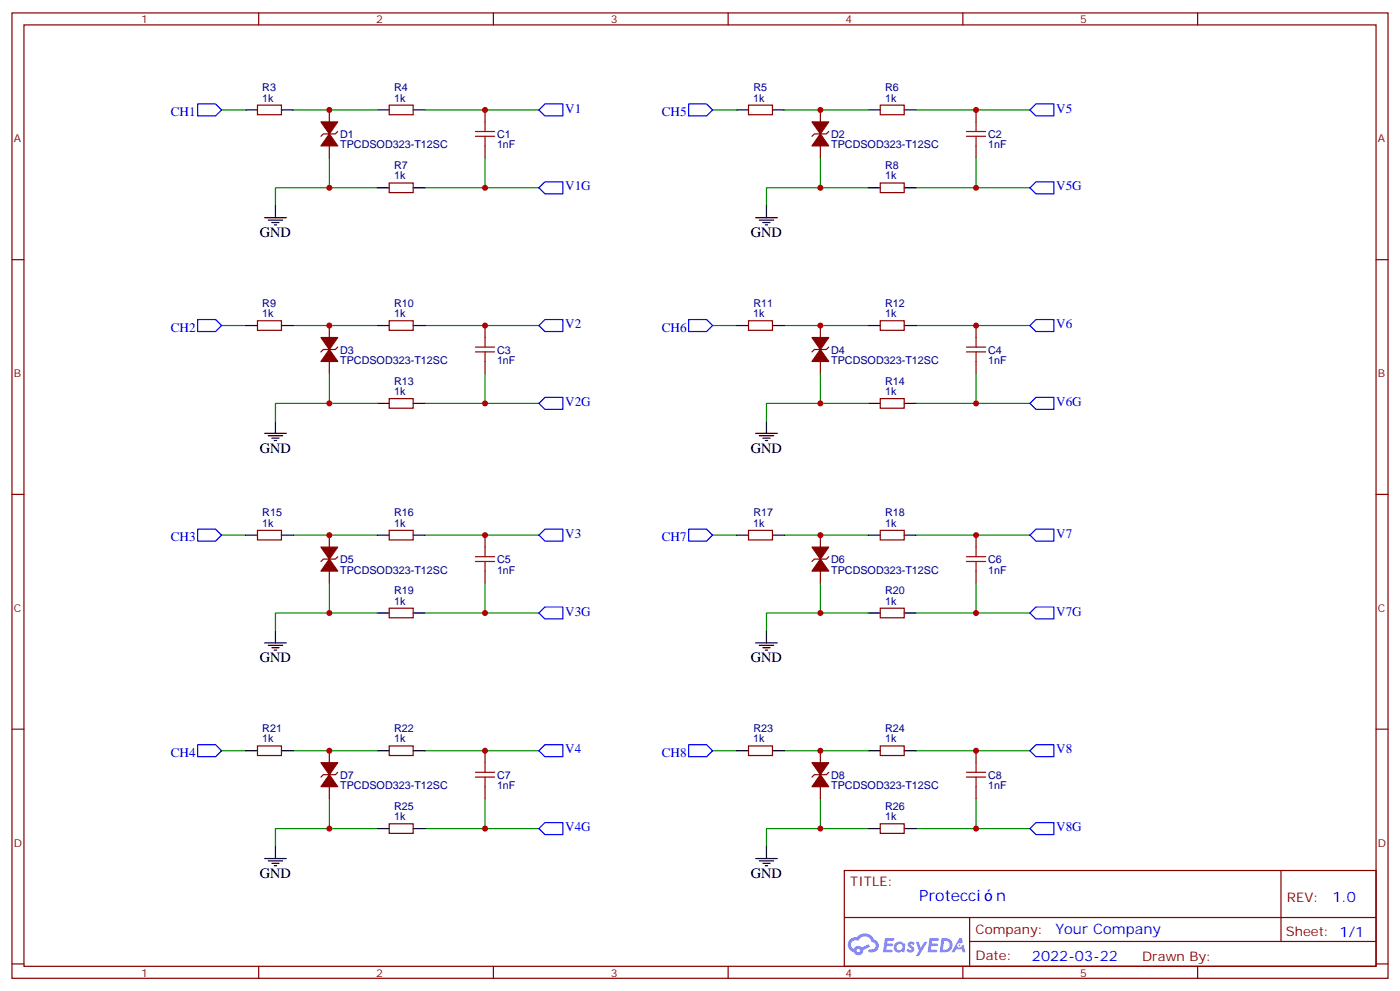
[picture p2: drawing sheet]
<svg xmlns="http://www.w3.org/2000/svg" width="412mm" height="292mm" viewBox="0 0 412 292" stroke-linecap="round" stroke-linejoin="round" font-family="sans-serif">
<g fill="none" stroke="#870000" stroke-width=".35">
<path d="M3.5 3.8h405.4v284.3h-405.4zM7.1 7.3h398.2v277.3h-398.2zM76.2 3.8v3.5M145.3 3.8v3.5M214.5 3.8v3.5M283.6 3.8v3.5M352.8 3.8v3.5M3.5 76.5h3.6M405.3 76.5h3.6M3.5 145.6h3.6M405.3 145.6h3.6M3.5 214.8h3.6"/>
<path d="M405.3 214.8h3.6M248.7 256.4h156.6v28.2h-156.6zM377.3 256.4v20.9M248.7 270.2h156.5M285.6 277.3h119.6M285.6 270.2v14.2M3.5 283.9h3.6M76.2 284.6v3.5M145.3 284.6v3.5M214.5 284.6v3.5M283.6 284.6v3.5M352.8 284.6v3.5"/>
<path d="M405.3 283.9h3.6"/>
</g>
<g fill="#5487ff">
<path d="M267.7 277.6a1.22 1.22 0 0 1 1.7 .2l-.4 .6a.47 .47 0 0 0-.3-.4 .47 .47 0 0 0-.5 .2l.1 .2a1.14 1.14 0 0 1 .8 1.8 1.14 1.14 0 0 1-1.9 0l-.2-.2 .5-.6 .7 .5a.29 .29 0 0 0 .3-.3 .29 .29 0 0 0-.2-.3 1.04 1.04 0 0 1-.6-1.7z"/>
<path d="M260.7 276.3h2.4l.3 .2-.2 .5-1.8 .1-.1 .8h1.5l.3 .4-.3 .4h-1.6l-.2 1.1h1.7l.2 .3-.2 .3-2.6 .1z"/>
<path d="M273.8 276.3h2.4l.3 .2-.1 .5-1.8 .1-.2 .8h1.6l.3 .4-.4 .4h-1.6l-.1 1.1h1.7l.2 .3-.2 .3-2.6 .1z"/>
<path d="M282.6 276.3h.7l.3 1.3-.6 .3a.69 .69 0 0 0-1 .3 .69 .69 0 0 0 .4 .9 .69 .69 0 0 0 .9-.6l.5-.2 .6 2.2h-.8l-.2-.9h-1.8l-.5 .9h-.8z"/>
<path d="M269.8 277.4h.8l.6 1.8 1.1-1.8h.9l-2.6 4.2h-.8l.9-1.5z"/>
<path d="M277.4 276.3l-.6 4.2h1.3a2.11 2.11 0 0 0 2.5-2.1 2.11 2.11 0 0 0-2.5-2.1zM278.1 277.1a1.39 1.39 0 0 1 1.7 1.4 1.39 1.39 0 0 1-1.8 1.3h-.3z"/>
<path d="M263.7 277.9a1.54 1.54 0 0 0-.1 2.2 1.54 1.54 0 0 0 2.2 .1l.6 .3 .3-2.3-.2-.3h-.4a1.49 1.49 0 0 0-2.4 0zM264 278.9a.94 .94 0 0 1 1.8 0 .94 .94 0 0 1-1.8 0z"/>
<path d="M250.4 276.7a2.18 2.18 0 0 0 1.1 3.7 1.44 1.44 0 0 0 1.6 .9 1.44 1.44 0 0 0 1.2-1.4l2-1.1-.5-.7-1.9 1a1.47 1.47 0 0 0-2.4 .4 1.39 1.39 0 0 1-.7-1.9 1.39 1.39 0 0 1 2-.5 2.12 2.12 0 0 1 2.2-1.3 2.12 2.12 0 0 1 1.9 1.7 1.14 1.14 0 0 1 1.1 1.4 1.14 1.14 0 0 1-1.7 .7 .43 .43 0 0 0-.5 .4 .43 .43 0 0 0 .4 .5 1.98 1.98 0 0 0 2.5-1.2 1.98 1.98 0 0 0-1.2-2.6 3.1 3.1 0 0 0-5.3-.6l-.9 .1zM252.3 280a.55 .55 0 0 1 1.1 0 .55 .55 0 0 1-1.1 0z"/>
<circle cx="282.6" cy="278.4" r=".26"/>
</g>
<g fill="none" stroke="#008700" stroke-width=".35">
<path d="M65.3 32.4h7M86.4 32.4h24.7M125.2 32.4h33.5M209.9 32.4h7.1M231.1 32.4h24.7M269.9 32.4h33.5M97 46.5v8.8M111.1 55.3h-30v5.3M125.2 55.3h33.5M142.9 46.5v8.8M241.7 46.5v8.8M255.8 55.3h-30v5.3"/>
<path d="M269.9 55.3h33.5M287.5 46.5v8.8M65.3 95.9h7M86.4 95.9h24.7M125.2 95.9h33.5M209.9 95.9h7.1M231.1 95.9h24.7M269.9 95.9h33.5M97 110v8.8M111.1 118.8h-30v5.3M125.2 118.8h33.5M142.9 110v8.8"/>
<path d="M241.7 110v8.8M255.8 118.8h-30v5.3M269.9 118.8h33.5M287.5 110v8.8M65.3 157.6h7M86.4 157.6h24.7M125.2 157.6h33.5M209.9 157.6h7.1M231.1 157.6h24.7M269.9 157.6h33.5M97 171.7v8.9M142.9 171.7v8.9"/>
<path d="M241.7 171.7v8.9M287.5 171.7v8.9M111.1 180.6h-30v5.2M125.2 180.6h33.5M255.8 180.6h-30v5.2M269.9 180.6h33.5M65.3 221.1h7M86.4 221.1h24.7M97 235.2v8.9M125.2 221.1h33.5M142.9 235.2v8.9M209.9 221.1h7.1"/>
<path d="M231.1 221.1h24.7M241.7 235.2v8.9M269.9 221.1h33.5M287.5 235.2v8.9M111.1 244.1h-30v5.2M125.2 244.1h33.5M255.8 244.1h-30v5.2M269.9 244.1h33.5"/>
</g>
<g fill="none" stroke="#000" stroke-width=".35">
<path d="M72.3 32.4h3.5M82.9 32.4h3.5M111.1 32.4h3.6M121.7 32.4h3.5M217 32.4h3.5M227.5 32.4h3.6M255.8 32.4h3.5M266.3 32.4h3.6M111.1 55.3h3.6M121.7 55.3h3.5M255.8 55.3h3.5M266.3 55.3h3.6"/>
<path d="M78 64.1h6.3M79 64.8h4.3M80.1 65.5h2.1M80.8 66.3h.7M81.1 60.6v3.5M222.6 64.1h6.4M223.7 64.8h4.2M224.7 65.5h2.1M225.4 66.3h.7M225.8 60.6v3.5M72.3 95.9h3.5M82.9 95.9h3.5"/>
<path d="M111.1 95.9h3.6M121.7 95.9h3.5M217 95.9h3.5M227.5 95.9h3.6M255.8 95.9h3.5M266.3 95.9h3.6M111.1 118.8h3.6M121.7 118.8h3.5M255.8 118.8h3.5M266.3 118.8h3.6M78 127.6h6.3M79 128.3h4.3"/>
<path d="M80.1 129h2.1M80.8 129.8h.7M81.1 124.1v3.5M222.6 127.6h6.4M223.7 128.3h4.2M224.7 129h2.1M225.4 129.8h.7M225.8 124.1v3.5M72.3 157.6h3.5M82.9 157.6h3.5M111.1 157.6h3.6M121.7 157.6h3.5"/>
<path d="M217 157.6h3.5M227.5 157.6h3.6M255.8 157.6h3.5M266.3 157.6h3.6M78 189.4h6.3M79 190.1h4.3M80.1 190.8h2.1M80.8 191.5h.7M81.1 185.8v3.6M111.1 180.6h3.6M121.7 180.6h3.5M222.6 189.4h6.4"/>
<path d="M223.7 190.1h4.2M224.7 190.8h2.1M225.4 191.5h.7M225.8 185.8v3.6M255.8 180.6h3.5M266.3 180.6h3.6M72.3 221.1h3.5M82.9 221.1h3.5M111.1 221.1h3.6M121.7 221.1h3.5M217 221.1h3.5M227.5 221.1h3.6"/>
<path d="M255.8 221.1h3.5M266.3 221.1h3.6M78 252.9h6.3M79 253.6h4.3M80.1 254.3h2.1M80.8 255h.7M81.1 249.3v3.6M111.1 244.1h3.6M121.7 244.1h3.5M222.6 252.9h6.4M223.7 253.6h4.2M224.7 254.3h2.1"/>
<path d="M225.4 255h.7M225.8 249.3v3.6M255.8 244.1h3.5M266.3 244.1h3.6"/>
</g>
<g fill="none" stroke="#870000" stroke-width=".35">
<path d="M75.8 31h7.1v2.8h-7.1zM97 32.4v14.1M99.5 38.7l-.7 .7h-3.6l-.7 .7M114.7 31h7v2.8h-7zM142.9 32.4v3.5M220.5 31h7v2.8h-7zM241.7 32.4v14.1M244.1 38.7l-.7 .7h-3.5l-.7 .7M259.3 31h7v2.8h-7zM287.5 32.4v3.5M114.7 53.9h7v2.8h-7zM142.9 43v3.5"/>
<path d="M259.3 53.9h7v2.8h-7zM287.5 43v3.5M75.8 94.5h7.1v2.8h-7.1zM97 95.9v14.1M114.7 94.5h7v2.8h-7zM142.9 95.9v3.5M220.5 94.5h7v2.8h-7zM241.7 95.9v14.1M259.3 94.5h7v2.8h-7zM287.5 95.9v3.5M99.5 102.2l-.7 .7h-3.6l-.7 .7M114.7 117.4h7v2.8h-7z"/>
<path d="M142.9 106.5v3.5M244.1 102.2l-.7 .7h-3.5l-.7 .7M259.3 117.4h7v2.8h-7zM287.5 106.5v3.5M75.8 156.2h7.1v2.8h-7.1zM97 157.6v14.1M114.7 156.2h7v2.8h-7zM142.9 157.6v3.5M220.5 156.2h7v2.8h-7zM241.7 157.6v14.1M259.3 156.2h7v2.8h-7zM287.5 157.6v3.5"/>
<path d="M99.5 164l-.7 .7h-3.6l-.7 .7M114.7 179.1h7v2.9h-7zM142.9 168.2v3.5M244.1 164l-.7 .7h-3.5l-.7 .7M259.3 179.1h7v2.9h-7zM287.5 168.2v3.5M75.8 219.7h7.1v2.8h-7.1zM114.7 219.7h7v2.8h-7zM220.5 219.7h7v2.8h-7zM259.3 219.7h7v2.8h-7zM97 221.1v14.1M99.5 227.5l-.7 .7h-3.6l-.7 .7"/>
<path d="M142.9 221.1v3.5M142.9 231.7v3.5M241.7 221.1v14.1M244.1 227.5l-.7 .7h-3.5l-.7 .7M287.5 221.1v3.5M287.5 231.7v3.5M114.7 242.6h7v2.9h-7zM259.3 242.6h7v2.9h-7z"/>
</g>
<g fill="#870000" stroke="#870000" stroke-width=".35">
<path d="M97 102.9l2.5 3.6h-5z"/>
<path d="M94.5 99.4h5l-2.5 3.5z"/>
<path d="M97 39.4l2.5 3.6h-5z"/>
<path d="M94.5 35.9h5l-2.5 3.5z"/>
<path d="M241.7 102.9l2.4 3.6h-4.9z"/>
<path d="M239.2 99.4h4.9l-2.4 3.5z"/>
<path d="M241.7 39.4l2.4 3.6h-4.9z"/>
<path d="M239.2 35.9h4.9l-2.4 3.5z"/>
<path d="M241.7 164.7l2.4 3.5h-4.9z"/>
<path d="M239.2 161.1h4.9l-2.4 3.6z"/>
<path d="M241.7 228.2l2.4 3.5h-4.9z"/>
<path d="M239.2 224.6h4.9l-2.4 3.6z"/>
<path d="M97 164.7l2.5 3.5h-5z"/>
<path d="M94.5 161.1h5l-2.5 3.6z"/>
<path d="M97 228.2l2.5 3.5h-5z"/>
<path d="M94.5 224.6h5l-2.5 3.6z"/>
</g>
<g fill="none" stroke="#a10000" stroke-width=".35">
<path d="M140.1 38.7h5.6M142.9 35.9v2.8M284.7 38.7h5.6M287.5 35.9v2.8M140.1 40.1h5.6M142.9 40.1v2.9M284.7 40.1h5.6M287.5 40.1v2.9M142.9 99.4v2.8M287.5 99.4v2.8M140.1 102.2h5.6M140.1 103.6h5.6"/>
<path d="M142.9 103.6v2.9M284.7 102.2h5.6M284.7 103.6h5.6M287.5 103.6v2.9M140.1 164h5.6M140.1 165.4h5.6M142.9 161.1v2.9M142.9 165.4v2.8M284.7 164h5.6M284.7 165.4h5.6M287.5 161.1v2.9M287.5 165.4v2.8"/>
<path d="M140.1 227.5h5.6M140.1 228.9h5.6M142.9 224.6v2.9M142.9 228.9v2.8M284.7 227.5h5.6M284.7 228.9h5.6M287.5 224.6v2.9M287.5 228.9v2.8"/>
</g>
<g fill="none" stroke="#00f" stroke-width=".35">
<path d="M58.2 30.6h5.3l1.8 1.8-1.8 1.7h-5.3zM158.7 32.4l1.8-1.8h5.3v3.5h-5.3zM202.8 30.6h5.3l1.8 1.8-1.8 1.7h-5.3zM303.4 32.4l1.8-1.8h5.2v3.5h-5.2zM158.7 55.3l1.8-1.7h5.3v3.5h-5.3zM303.4 55.3l1.8-1.7h5.2v3.5h-5.2zM58.2 94.1h5.3l1.8 1.8-1.8 1.7h-5.3zM158.7 95.9l1.8-1.8h5.3v3.5h-5.3zM202.8 94.1h5.3l1.8 1.8-1.8 1.7h-5.3zM303.4 95.9l1.8-1.8h5.2v3.5h-5.2zM158.7 118.8l1.8-1.7h5.3v3.5h-5.3zM303.4 118.8l1.8-1.7h5.2v3.5h-5.2z"/>
<path d="M58.2 155.9h5.3l1.8 1.7-1.8 1.8h-5.3zM158.7 157.6l1.8-1.7h5.3v3.5h-5.3zM202.8 155.9h5.3l1.8 1.7-1.8 1.8h-5.3zM303.4 157.6l1.8-1.7h5.2v3.5h-5.2zM158.7 180.6l1.8-1.8h5.3v3.5h-5.3zM303.4 180.6l1.8-1.8h5.2v3.5h-5.2zM58.2 219.4h5.3l1.8 1.7-1.8 1.8h-5.3zM202.8 219.4h5.3l1.8 1.7-1.8 1.8h-5.3zM158.7 221.1l1.8-1.7h5.3v3.5h-5.3zM303.4 221.1l1.8-1.7h5.2v3.5h-5.2zM158.7 244.1l1.8-1.8h5.3v3.5h-5.3zM303.4 244.1l1.8-1.8h5.2v3.5h-5.2z"/>
</g>
<g fill="#c00">
<circle cx="97" cy="95.9" r=".88"/>
<circle cx="142.9" cy="95.9" r=".88"/>
<circle cx="142.9" cy="118.8" r=".88"/>
<circle cx="97" cy="118.8" r=".88"/>
<circle cx="97" cy="55.3" r=".88"/>
<circle cx="142.9" cy="55.3" r=".88"/>
<circle cx="142.9" cy="32.4" r=".88"/>
<circle cx="97" cy="32.4" r=".88"/>
<circle cx="241.7" cy="95.9" r=".88"/>
<circle cx="287.5" cy="95.9" r=".88"/>
<circle cx="287.5" cy="118.8" r=".88"/>
<circle cx="241.7" cy="118.8" r=".88"/>
<circle cx="241.7" cy="55.3" r=".88"/>
<circle cx="287.5" cy="55.3" r=".88"/>
<circle cx="287.5" cy="32.4" r=".88"/>
<circle cx="241.7" cy="32.4" r=".88"/>
<circle cx="241.7" cy="157.6" r=".88"/>
<circle cx="287.5" cy="157.6" r=".88"/>
<circle cx="287.5" cy="180.6" r=".88"/>
<circle cx="241.7" cy="180.6" r=".88"/>
<circle cx="241.7" cy="244.1" r=".88"/>
<circle cx="287.5" cy="244.1" r=".88"/>
<circle cx="287.5" cy="221.1" r=".88"/>
<circle cx="241.7" cy="221.1" r=".88"/>
<circle cx="97" cy="157.6" r=".88"/>
<circle cx="142.9" cy="157.6" r=".88"/>
<circle cx="142.9" cy="180.6" r=".88"/>
<circle cx="97" cy="180.6" r=".88"/>
<circle cx="97" cy="244.1" r=".88"/>
<circle cx="142.9" cy="244.1" r=".88"/>
<circle cx="142.9" cy="221.1" r=".88"/>
<circle cx="97" cy="221.1" r=".88"/>
</g>
<g font-size="4.6" fill="#00f">
<text x="270.8" y="265.4">Protecci</text>
<text x="293.4" y="265.4">n</text>
</g>
<g font-size="4.2">
<text x="76.6" y="69.8">GND</text>
<text x="221.2" y="69.8">GND</text>
<text x="76.6" y="133.3">GND</text>
<text x="221.2" y="133.3">GND</text>
<text x="76.6" y="195">GND</text>
<text x="221.2" y="195">GND</text>
<text x="76.6" y="258.5">GND</text>
<text x="221.2" y="258.5">GND</text>
</g>
<g font-size="4.2" fill="#00f">
<text x="392.5" y="265.7">1.0</text>
<text x="310.9" y="275.2">Your Company</text>
<text x="304" y="283">2022-03-22</text>
</g>
<g font-size="3.9" fill="#00f">
<text x="50.3" y="34.2">CH1</text>
<text x="166.5" y="33.2">V1</text>
<text x="195" y="34.2">CH5</text>
<text x="311.1" y="33.2">V5</text>
<text x="166.5" y="56.1">V1G</text>
<text x="311.1" y="56.1">V5G</text>
<text x="50.3" y="97.7">CH2</text>
<text x="166.5" y="96.7">V2</text>
<text x="195" y="97.7">CH6</text>
<text x="311.1" y="96.7">V6</text>
<text x="166.5" y="119.6">V2G</text>
<text x="311.1" y="119.6">V6G</text>
<text x="50.3" y="159.5">CH3</text>
<text x="166.5" y="158.4">V3</text>
<text x="195" y="159.5">CH7</text>
<text x="311.1" y="158.4">V7</text>
<text x="166.5" y="181.3">V3G</text>
<text x="311.1" y="181.3">V7G</text>
<text x="166.5" y="221.9">V4</text>
<text x="311.1" y="221.9">V8</text>
<text x="50.3" y="223">CH4</text>
<text x="195" y="223">CH8</text>
<text x="166.5" y="244.8">V4G</text>
<text x="311.1" y="244.8">V8G</text>
</g>
<g font-size="3.9" fill="#800">
<text x="250.5" y="261">TITLE:</text>
<text x="379.1" y="265.7">REV:</text>
<text x="287.4" y="275.2">Company:</text>
<text x="378.7" y="275.8">Sheet: 1/1</text>
<text x="287.4" y="282.9">Date:</text>
<text x="336.4" y="282.9">Drawn By:</text>
</g>
<g font-size="3.2" fill="#800">
<text x="41.6" y="6.8">1</text>
<text x="110.8" y="6.8">2</text>
<text x="179.9" y="6.8">3</text>
<text x="249.1" y="6.8">4</text>
<text x="318.2" y="6.8">5</text>
<text x="4.1" y="41.9">A</text>
<text x="405.9" y="41.9">A</text>
<text x="4.1" y="111.1">B</text>
<text x="405.9" y="111.1">B</text>
<text x="4.1" y="180.2">C</text>
<text x="405.9" y="180.2">C</text>
<text x="4.1" y="249.3">D</text>
<text x="405.9" y="249.3">D</text>
<text x="41.6" y="287.6">1</text>
<text x="110.8" y="287.6">2</text>
<text x="179.9" y="287.6">3</text>
<text x="249.1" y="287.6">4</text>
<text x="318.2" y="287.6">5</text>
</g>
<g font-size="3.2" fill="#000080">
<text x="77.3" y="29.9">1k</text>
<text x="77.3" y="26.8">R3</text>
<text x="116.1" y="29.9">1k</text>
<text x="116.1" y="26.8">R4</text>
<text x="221.9" y="29.9">1k</text>
<text x="221.9" y="26.8">R5</text>
<text x="260.7" y="29.9">1k</text>
<text x="260.7" y="26.8">R6</text>
<text x="100.2" y="40.6">D1</text>
<text x="146.4" y="40.6">C1</text>
<text x="244.8" y="40.6">D2</text>
<text x="291" y="40.6">C2</text>
<text x="100.2" y="43.7">TPCDSOD323-T12SC</text>
<text x="146.4" y="43.7">1nF</text>
<text x="244.8" y="43.7">TPCDSOD323-T12SC</text>
<text x="291" y="43.7">1nF</text>
<text x="116.1" y="52.8">1k</text>
<text x="116.1" y="49.8">R7</text>
<text x="260.7" y="52.8">1k</text>
<text x="260.7" y="49.8">R8</text>
<text x="77.3" y="93.4">1k</text>
<text x="77.3" y="90.3">R9</text>
<text x="116.1" y="93.4">1k</text>
<text x="116.1" y="90.3">R10</text>
<text x="221.9" y="93.4">1k</text>
<text x="221.9" y="90.3">R11</text>
<text x="260.7" y="93.4">1k</text>
<text x="260.7" y="90.3">R12</text>
<text x="100.2" y="107.2">TPCDSOD323-T12SC</text>
<text x="100.2" y="104.1">D3</text>
<text x="146.4" y="107.2">1nF</text>
<text x="146.4" y="104.1">C3</text>
<text x="244.8" y="107.2">TPCDSOD323-T12SC</text>
<text x="244.8" y="104.1">D4</text>
<text x="291" y="107.2">1nF</text>
<text x="291" y="104.1">C4</text>
<text x="116.1" y="113.3">R13</text>
<text x="260.7" y="113.3">R14</text>
<text x="116.1" y="116.3">1k</text>
<text x="260.7" y="116.3">1k</text>
<text x="77.3" y="155.2">1k</text>
<text x="77.3" y="152.1">R15</text>
<text x="116.1" y="155.2">1k</text>
<text x="116.1" y="152.1">R16</text>
<text x="221.9" y="155.2">1k</text>
<text x="221.9" y="152.1">R17</text>
<text x="260.7" y="155.2">1k</text>
<text x="260.7" y="152.1">R18</text>
<text x="100.2" y="165.9">D5</text>
<text x="146.4" y="165.9">C5</text>
<text x="244.8" y="165.9">D6</text>
<text x="291" y="165.9">C6</text>
<text x="100.2" y="169">TPCDSOD323-T12SC</text>
<text x="146.4" y="169">1nF</text>
<text x="244.8" y="169">TPCDSOD323-T12SC</text>
<text x="291" y="169">1nF</text>
<text x="116.1" y="178.1">1k</text>
<text x="116.1" y="175">R19</text>
<text x="260.7" y="178.1">1k</text>
<text x="260.7" y="175">R20</text>
<text x="77.3" y="215.6">R21</text>
<text x="116.1" y="215.6">R22</text>
<text x="221.9" y="215.6">R23</text>
<text x="260.7" y="215.6">R24</text>
<text x="77.3" y="218.7">1k</text>
<text x="116.1" y="218.7">1k</text>
<text x="221.9" y="218.7">1k</text>
<text x="260.7" y="218.7">1k</text>
<text x="100.2" y="232.5">TPCDSOD323-T12SC</text>
<text x="100.2" y="229.4">D7</text>
<text x="146.4" y="232.5">1nF</text>
<text x="146.4" y="229.4">C7</text>
<text x="244.8" y="232.5">TPCDSOD323-T12SC</text>
<text x="244.8" y="229.4">D8</text>
<text x="291" y="232.5">1nF</text>
<text x="291" y="229.4">C8</text>
<text x="116.1" y="238.5">R25</text>
<text x="260.7" y="238.5">R26</text>
<text x="116.1" y="241.6">1k</text>
<text x="260.7" y="241.6">1k</text>
</g>
</svg>
